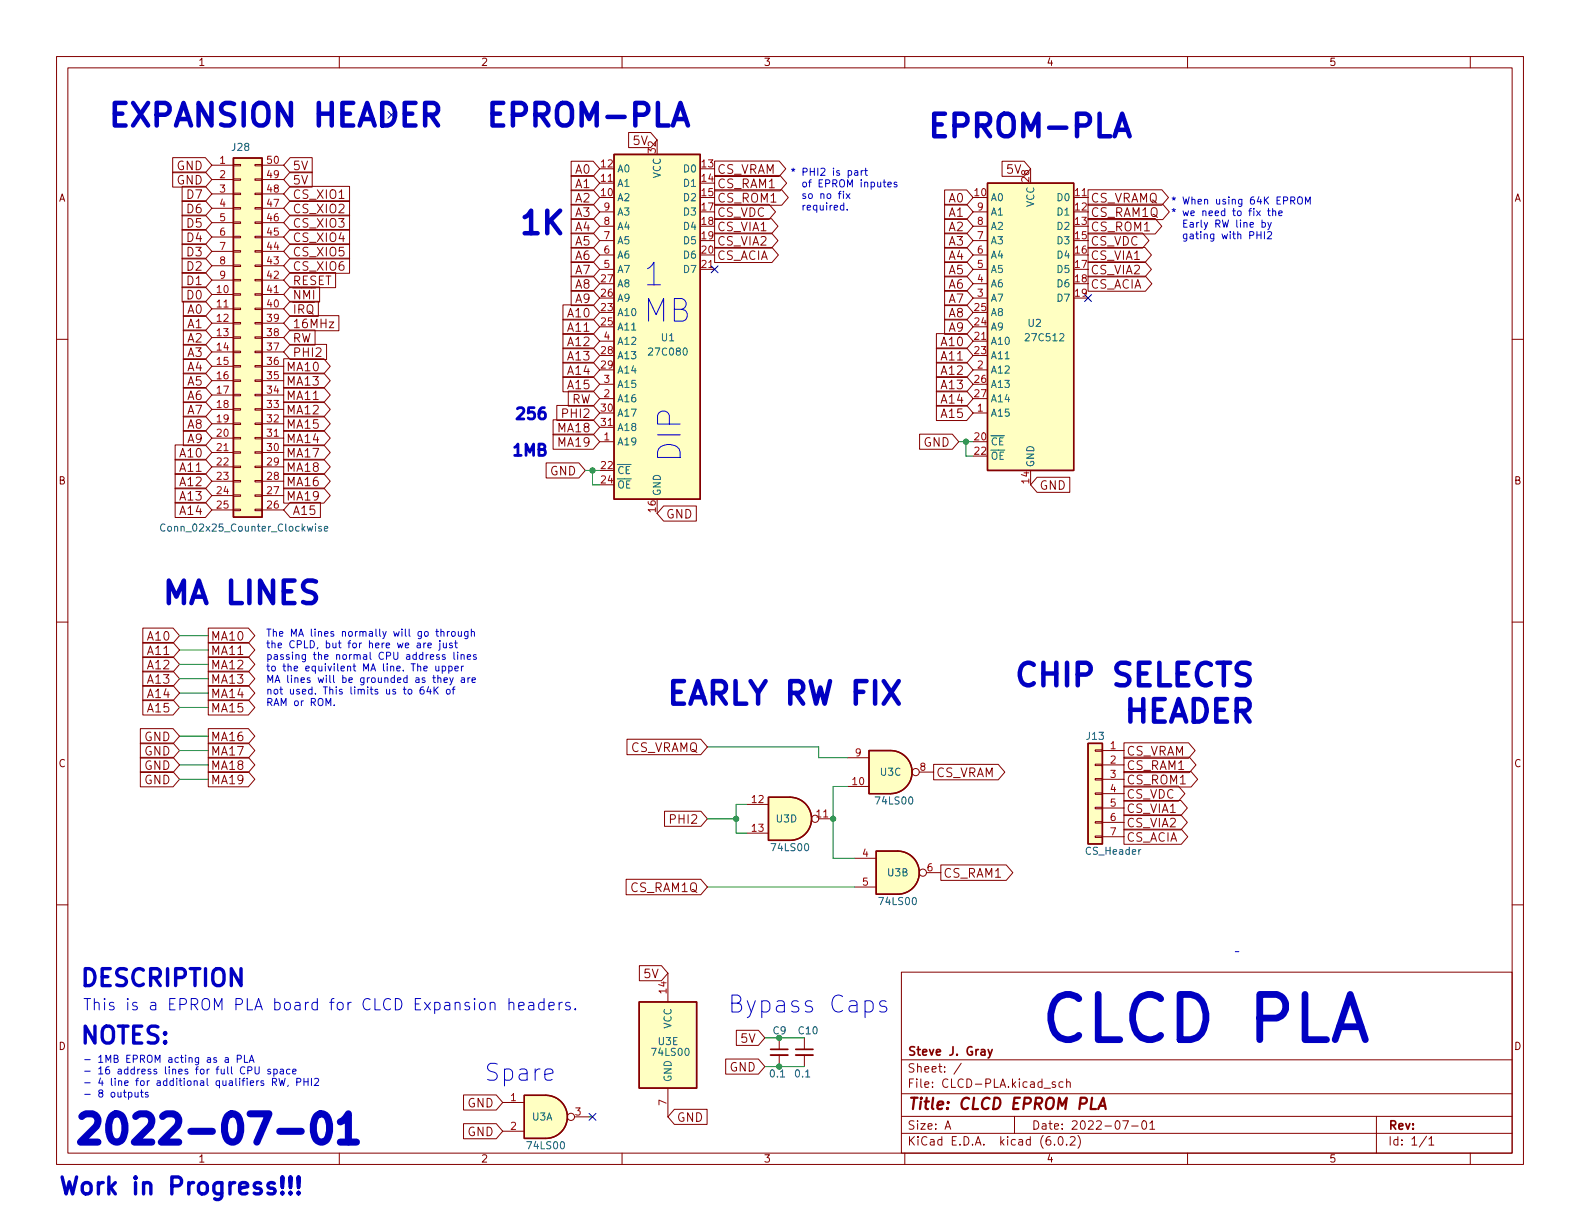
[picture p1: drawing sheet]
<svg xmlns="http://www.w3.org/2000/svg" width="279mm" height="216mm" viewBox="0 0 279 216" stroke-linecap="round" stroke-linejoin="round" font-family="sans-serif">
<g fill="none" stroke="#840000" stroke-width=".18">
<path d="M10 10h259.4v195.9h-259.4zM12 12h255.4v191.9h-255.4zM60 10v2M110 10v2M160 10v2M210 10v2M260 10v2M30.5 30.4h5.8l1.2 1.4-1.2 1.3h-5.8zM30.5 27.9h5.8l1.2 1.3-1.2 1.3h-5.8zM32.2 35.5h4.1l1.2 1.3-1.2 1.4h-4.1zM32.2 38h4.1l1.2 1.4-1.2 1.3h-4.1zM32.2 33h4.1l1.2 1.3-1.2 1.3h-4.1z"/>
<path d="M37.5 29.2h3.8M37.5 31.8h3.8M37.5 34.3h3.8M37.5 36.8h3.8M37.5 39.4h3.8M41.3 39.2h1.2v.3h-1.2zM41.3 36.7h1.2v.3h-1.2zM41.3 34.2h1.2v.2h-1.2zM41.3 31.6h1.2v.3h-1.2zM41.3 29.1h1.2v.2h-1.2zM45.1 39.2h1.3v.3h-1.3zM45.1 36.7h1.3v.3h-1.3z"/>
<path d="M45.1 34.2h1.3v.2h-1.3zM45.1 31.6h1.3v.3h-1.3zM45.1 29.1h1.3v.2h-1.3zM46.4 29.2h3.8M46.4 31.8h3.8M46.4 34.3h3.8M46.4 36.8h3.8M46.4 39.4h3.8M51.3 30.4h3.9v2.7h-3.9l-1.1-1.3zM51.3 27.9h3.9v2.6h-3.9l-1.1-1.3zM51.3 38h10.5v2.7h-10.5l-1.1-1.3zM51.3 33h10.5v2.6h-10.5l-1.1-1.3z"/>
<path d="M51.3 35.5h10.5v2.7h-10.5l-1.1-1.4zM101 31.1h3.9l1.1 1.3-1.1 1.3h-3.9zM101 28.5h3.9l1.1 1.3-1.1 1.4h-3.9zM101 38.7h3.9l1.1 1.3-1.1 1.3h-3.9zM101 33.6h3.9l1.1 1.3-1.1 1.4h-3.9zM101 36.1h3.9l1.1 1.4-1.1 1.3h-3.9zM106 32.4h2.6M106 37.5h2.6M111.2 23.4h3.9l1.1 1.4-1.1 1.3h-3.9zM126.4 36.1h9.6l1.1 1.4-1.1 1.3h-9.6zM126.4 28.5h11.4l1.2 1.3-1.2 1.4h-11.4zM126.4 31h11.5l1.2 1.4-1.2 1.4h-11.5z"/>
<path d="M126.4 33.6h11.8l1.2 1.3-1.2 1.4h-11.8zM126.4 38.7h10l1.2 1.3-1.2 1.3h-10zM167 38.7h3.9l1.2 1.3-1.2 1.3h-3.9zM167 36.1h3.9l1.2 1.4-1.2 1.3h-3.9zM167 33.6h3.9l1.2 1.3-1.2 1.4h-3.9zM172.1 37.5h2.5M177.2 28.5h3.9l1.1 1.3-1.1 1.4h-3.9zM189.9 34.9h2.5M192.4 38.6h11.9l1.1 1.4-1.1 1.4h-11.9zM192.4 33.6h13.1l1.1 1.3-1.1 1.4h-13.1zM192.4 36.1h13.2l1.2 1.4-1.2 1.3h-13.2zM10 60h2"/>
<path d="M32.2 50.7h4.1l1.2 1.4-1.2 1.3h-4.1zM32.2 43.1h4.1l1.2 1.4-1.2 1.3h-4.1zM32.2 45.7h4.1l1.2 1.3-1.2 1.3h-4.1zM32.2 48.2h4.1l1.2 1.3-1.2 1.4h-4.1zM32.2 40.6h4.1l1.2 1.3-1.2 1.3h-4.1zM32.4 53.3h3.9l1.2 1.3-1.2 1.3h-3.9zM32.4 58.4h3.9l1.2 1.3-1.2 1.3h-3.9zM32.4 55.8h3.9l1.2 1.4-1.2 1.3h-3.9zM37.5 52.1h3.8M37.5 54.6h3.8M37.5 57.2h3.8M37.5 59.7h3.8"/>
<path d="M37.5 49.5h3.8M37.5 47h3.8M37.5 44.5h3.8M37.5 41.9h3.8M41.3 59.6h1.2v.2h-1.2zM41.3 57h1.2v.3h-1.2zM41.3 54.5h1.2v.2h-1.2zM41.3 51.9h1.2v.3h-1.2zM41.3 49.4h1.2v.3h-1.2zM41.3 46.9h1.2v.2h-1.2zM41.3 44.3h1.2v.3h-1.2zM41.3 41.8h1.2v.2h-1.2z"/>
<path d="M45.1 59.6h1.3v.2h-1.3zM45.1 57h1.3v.3h-1.3zM45.1 54.5h1.3v.2h-1.3zM45.1 51.9h1.3v.3h-1.3zM45.1 49.4h1.3v.3h-1.3zM45.1 46.9h1.3v.2h-1.3zM45.1 44.3h1.3v.3h-1.3zM45.1 41.8h1.3v.2h-1.3zM46.4 52.1h3.8M46.4 54.6h3.8M46.4 57.2h3.8M46.4 59.7h3.8"/>
<path d="M46.4 49.5h3.8M46.4 47h3.8M46.4 44.5h3.8M46.4 41.9h3.8M51.3 53.3h5v2.6h-5l-1.1-1.3zM51.3 58.4h4.4v2.6h-4.4l-1.1-1.3zM51.3 55.8h8.6v2.7h-8.6l-1.1-1.3zM51.3 50.7h5.2v2.7h-5.2l-1.1-1.3zM51.3 43.1h10.5v2.7h-10.5l-1.1-1.3zM51.3 45.7h10.5v2.6h-10.5l-1.1-1.3zM51.3 40.6h10.5v2.6h-10.5l-1.1-1.3zM51.3 48.2h8v2.7h-8l-1.1-1.4z"/>
<path d="M53 51.3v1.6l-.9-1.6v1.6M53.7 52.9v-1.6l.5 1.1 .5-1.1v1.6M55.5 51.3v1.6M99.5 53.9h5.4l1.1 1.3-1.1 1.4h-5.4zM99.5 56.5h5.4l1.1 1.3-1.1 1.3h-5.4zM99.5 59h5.4l1.1 1.3-1.1 1.4h-5.4zM101 41.2h3.9l1.1 1.3-1.1 1.4h-3.9zM101 43.8h3.9l1.1 1.3-1.1 1.3h-3.9zM101 46.3h3.9l1.1 1.3-1.1 1.4h-3.9zM101 51.4h3.9l1.1 1.3-1.1 1.3h-3.9zM101 48.8h3.9l1.1 1.4-1.1 1.3h-3.9zM106 47.6h2.6"/>
<path d="M106 45.1h2.6M106 42.5h2.6M106 40h2.6M123.8 47.6h2.6M126.4 43.8h10.1l1.2 1.3-1.2 1.3h-10.1zM126.4 41.2h10l1.2 1.3-1.2 1.4h-10zM165.6 59h5.3l1.2 1.3-1.2 1.4h-5.3zM167 56.5h3.9l1.2 1.3-1.2 1.3h-3.9zM167 43.8h3.9l1.2 1.3-1.2 1.3h-3.9zM167 53.9h3.9l1.2 1.3-1.2 1.4h-3.9zM167 51.4h3.9l1.2 1.3-1.2 1.3h-3.9zM167 41.2h3.9l1.2 1.3-1.2 1.4h-3.9z"/>
<path d="M167 48.8h3.9l1.2 1.4-1.2 1.3h-3.9zM167 46.3h3.9l1.2 1.3-1.2 1.4h-3.9zM172.1 47.6h2.5M172.1 45.1h2.5M172.1 42.5h2.5M172.1 40h2.5M172.1 52.7h2.5M172.1 50.2h2.5M192.4 48.8h10.1l1.2 1.4-1.2 1.3h-10.1zM192.4 46.3h10.1l1.1 1.3-1.1 1.4h-10.1zM192.4 43.8h10.1l1.1 1.3-1.1 1.3h-10.1zM192.4 41.2h9.6l1.2 1.3-1.2 1.4h-9.6z"/>
<path d="M267.4 60h2M31 78.7h5.3l1.2 1.3-1.2 1.3h-5.3zM32.4 76.1h3.9l1.2 1.4-1.2 1.3h-3.9zM32.4 68.5h3.9l1.2 1.4-1.2 1.3h-3.9zM32.4 60.9h3.9l1.2 1.3-1.2 1.4h-3.9zM32.4 66h3.9l1.2 1.3-1.2 1.3h-3.9zM32.4 63.4h3.9l1.2 1.4-1.2 1.3h-3.9zM32.4 71.1h3.9l1.2 1.3-1.2 1.3h-3.9zM32.4 73.6h3.9l1.2 1.3-1.2 1.4h-3.9zM37.5 62.2h3.8M37.5 64.8h3.8M37.5 67.3h3.8"/>
<path d="M37.5 69.9h3.8M37.5 72.4h3.8M37.5 74.9h3.8M37.5 77.5h3.8M41.3 79.9h1.2v.2h-1.2zM41.3 77.3h1.2v.3h-1.2zM41.3 74.8h1.2v.3h-1.2zM41.3 72.3h1.2v.2h-1.2zM41.3 69.7h1.2v.3h-1.2zM41.3 67.2h1.2v.2h-1.2zM41.3 64.6h1.2v.3h-1.2zM41.3 62.1h1.2v.3h-1.2z"/>
<path d="M45.1 79.9h1.3v.2h-1.3zM45.1 77.3h1.3v.3h-1.3zM45.1 74.8h1.3v.3h-1.3zM45.1 72.3h1.3v.2h-1.3zM45.1 69.7h1.3v.3h-1.3zM45.1 67.2h1.3v.2h-1.3zM45.1 64.6h1.3v.3h-1.3zM45.1 62.1h1.3v.3h-1.3zM46.4 62.2h3.8M46.4 64.8h3.8M46.4 67.3h3.8M46.4 69.9h3.8"/>
<path d="M46.4 72.4h3.8M46.4 74.9h3.8M46.4 77.5h3.8M50.2 76.1h7.1l1.1 1.4-1.1 1.3h-7.1zM50.2 78.7h7.1l1.1 1.3-1.1 1.3h-7.1zM50.2 68.5h7.1l1.1 1.4-1.1 1.3h-7.1zM50.2 63.4h7.1l1.1 1.4-1.1 1.3h-7.1zM50.2 66h7.1l1.1 1.3-1.1 1.3h-7.1zM50.2 71.1h7.1l1.1 1.3-1.1 1.3h-7.1zM50.2 73.6h7.1l1.1 1.3-1.1 1.4h-7.1zM51.3 60.9h6.4v2.7h-6.4l-1.1-1.4zM97.8 74.2h7.1l1.1 1.4-1.1 1.3h-7.1z"/>
<path d="M97.8 76.8h7.1l1.1 1.3-1.1 1.3h-7.1zM98.5 71.7h6.4l1.1 1.3-1.1 1.4h-6.4zM99.5 61.5h5.4l1.1 1.4-1.1 1.3h-5.4zM99.5 66.6h5.4l1.1 1.3-1.1 1.4h-5.4zM99.5 64.1h5.4l1.1 1.3-1.1 1.3h-5.4zM100.5 69.2h4.4l1.1 1.3-1.1 1.3h-4.4zM106 78.1h2.6M106 70.5h2.6M106 67.9h2.6M106 75.6h2.6M106 60.3h2.6M162.6 76.8h5.8l1.1 1.3-1.1 1.3h-5.8z"/>
<path d="M165.6 66.6h5.3l1.2 1.3-1.2 1.4h-5.3zM165.6 61.5h5.3l1.2 1.4-1.2 1.3h-5.3zM165.6 64.1h5.3l1.2 1.3-1.2 1.3h-5.3zM165.6 71.7h5.3l1.2 1.3-1.2 1.4h-5.3zM165.6 69.2h5.3l1.2 1.3-1.2 1.3h-5.3zM172.1 60.3h2.5M172.1 73h2.5M172.1 65.4h2.5M31 83.8h5.3l1.2 1.3-1.2 1.3h-5.3zM31 88.8h5.3l1.2 1.4-1.2 1.3h-5.3zM31 86.3h5.3l1.2 1.3-1.2 1.4h-5.3zM31 81.2h5.3l1.2 1.4-1.2 1.3h-5.3z"/>
<path d="M37.5 80h3.8M37.5 82.6h3.8M37.5 85.1h3.8M37.5 87.6h3.8M37.5 90.2h3.8M41.3 90h1.2v.3h-1.2zM41.3 87.5h1.2v.3h-1.2zM41.3 85h1.2v.2h-1.2zM41.3 82.4h1.2v.3h-1.2zM45.1 90h1.3v.3h-1.3zM45.1 87.5h1.3v.3h-1.3zM45.1 85h1.3v.2h-1.3z"/>
<path d="M45.1 82.4h1.3v.3h-1.3zM46.4 80h3.8M46.4 82.6h3.8M46.4 85.1h3.8M46.4 87.6h3.8M46.4 90.2h3.8M50.2 83.8h7.1l1.1 1.3-1.1 1.3h-7.1zM50.2 86.3h7.1l1.1 1.3-1.1 1.4h-7.1zM50.2 81.2h7.1l1.1 1.4-1.1 1.3h-7.1zM51.3 88.8h5.4v2.7h-5.4l-1.1-1.3zM96.6 81.9h5.8l1.1 1.3-1.1 1.3h-5.8zM117.3 89.5h5.8v2.6h-5.8l-1.1-1.3z"/>
<path d="M183.4 84.4h5.8v2.7h-5.8l-1.2-1.4zM10 110h2M25.3 111.1h5.3l1.1 1.3-1.1 1.3h-5.3zM25.3 118.7h5.3l1.1 1.3-1.1 1.3h-5.3zM25.3 116.1h5.3l1.1 1.4-1.1 1.3h-5.3zM25.3 113.6h5.3l1.1 1.3-1.1 1.4h-5.3zM36.8 113.6h7.1l1.2 1.3-1.2 1.4h-7.1zM36.8 111.1h7.1l1.2 1.3-1.2 1.3h-7.1zM36.8 116.1h7.1l1.2 1.4-1.2 1.3h-7.1zM36.8 118.7h7.1l1.2 1.3-1.2 1.3h-7.1zM267.4 110h2M24.8 136.5h5.8l1.1 1.3-1.1 1.3h-5.8z"/>
<path d="M24.8 128.8h5.8l1.1 1.4-1.1 1.3h-5.8zM24.8 133.9h5.8l1.1 1.4-1.1 1.3h-5.8zM24.8 131.4h5.8l1.1 1.3-1.1 1.3h-5.8zM25.3 123.8h5.3l1.1 1.3-1.1 1.3h-5.3zM25.3 121.2h5.3l1.1 1.4-1.1 1.3h-5.3zM36.8 133.9h7.1l1.2 1.4-1.2 1.3h-7.1zM36.8 131.4h7.1l1.2 1.3-1.2 1.3h-7.1zM36.8 136.5h7.1l1.2 1.3-1.2 1.3h-7.1zM36.8 121.2h7.1l1.2 1.4-1.2 1.3h-7.1zM36.8 128.8h7.1l1.2 1.4-1.2 1.3h-7.1zM36.8 123.8h7.1l1.2 1.3-1.2 1.3h-7.1zM110.9 130.7h13l1.2 1.4-1.2 1.3h-13z"/>
<path d="M149.9 139.1h3.8M149.9 134h3.8M162.6 136.5h2.5M165.1 135.2h11.4l1.2 1.3-1.2 1.4h-11.4zM193.7 137.7h1.2v.2h-1.2zM193.7 135.1h1.2v.3h-1.2zM193.7 132.6h1.2v.2h-1.2zM194.9 132.7h3.9M194.9 135.3h3.9M194.9 137.8h3.9M198.8 136.4h11.8l1.2 1.4-1.2 1.4h-11.8zM198.8 139h9.6l1.1 1.3-1.1 1.4h-9.6z"/>
<path d="M198.8 133.9h11.5l1.2 1.4-1.2 1.3h-11.5zM198.8 131.3h11.4l1.1 1.4-1.1 1.4h-11.4zM10 160h2M110.7 155.5h13.2l1.2 1.3-1.2 1.4h-13.2zM117.5 143.4h6.5l1.1 1.4-1.1 1.3h-6.5zM132.1 142.2h3.8M132.1 147.3h3.8M144.8 144.8h2.5M151.1 151.8h3.8M151.1 156.8h3.8M163.8 154.3h2.6M166.4 152.9h11.5l1.2 1.4-1.2 1.4h-11.5z"/>
<path d="M193.7 147.8h1.2v.3h-1.2zM193.7 145.3h1.2v.2h-1.2zM193.7 142.7h1.2v.3h-1.2zM193.7 140.2h1.2v.3h-1.2zM194.9 140.3h3.9M194.9 142.9h3.9M194.9 145.4h3.9M194.9 148h3.9M198.8 146.6h10.1l1.1 1.4-1.1 1.3h-10.1zM198.8 144.1h10l1.2 1.3-1.2 1.3h-10zM198.8 141.5h10l1.2 1.4-1.2 1.3h-10zM267.4 160h2"/>
<path d="M113.1 170.8h3.9l1.1 1.3-1.1 1.3h-3.9zM118.1 172.1v5.1M159.4 171.9h108v32h-108zM82 193.6h5.8l1.1 1.3-1.1 1.4h-5.8zM82 198.7h5.8l1.1 1.3-1.1 1.4h-5.8zM88.9 194.9h3.8M101.6 197.5h2.5M118.1 192.4v5.1M119.3 196.2h5.7v2.6h-5.7l-1.2-1.3zM128.3 187.3h5.8l1.2 1.3-1.2 1.3h-5.8zM130.2 182.2h3.9l1.2 1.3-1.2 1.3h-3.9zM137.8 183.5v2"/>
<path d="M137.8 186.6v2M142.2 183.5v2M142.2 186.6v2M159.4 197.4h108M159.4 193.4h108M159.4 187.4h108M167.1 199.7l.5-1.5 .5 1.5M167.3 199.2h.7M170 188l-1.3 1.9M179.4 197.4v3M184.6 192.4h1.2M186.6 191.4l-.3-.1-.3 .2 .1 .2 .5 .2v.3h-.6"/>
<path d="M188 191.4l-.5-.1-.2 .3v.4l.1 .2h.6M188.6 191.4l.2-.1 .4 .1 .1 .9M188.6 190.8v1.5M198.5 198.2h1l-.6 1.5M200.1 199.1h1.2M202.1 198.2h.2a.81 .81 0 0 1 .5 .6 .81 .81 0 0 1-.3 .8l-.1 .1a.81 .81 0 0 1-.6-.6 .81 .81 0 0 1 .3-.9zM203.3 198.6l.5-.4v1.5M203.3 199.7h.9M243.4 197.4v6.5M60 203.9v2M88.9 200h3.8M110 203.9v2"/>
<path d="M159.4 200.4h108M160 203.9v2M186.5 202.3v.2M187.3 201h.2a.81 .81 0 0 1 .6 .6 .81 .81 0 0 1-.3 .8l-.2 .1a.81 .81 0 0 1-.6-.6 .81 .81 0 0 1 .3-.9zM188.6 202.3v.2M189.3 201.1l.5-.1 .2 .1 .1 .3-.9 1.1h.9M190.6 200.8a1.72 1.72 0 0 1 0 2.2M210 203.9v2M252.3 200.9l-1.3 1.9M252.7 201.4l.4-.4v1.5M252.7 202.5h.8M260 203.9v2"/>
<circle cx="161.9" cy="136.5" r=".63"/>
<circle cx="144.1" cy="144.8" r=".63"/>
<circle cx="163.2" cy="154.3" r=".63"/>
<circle cx="101" cy="197.5" r=".63"/>
</g>
<path d="M194.2 196.1l.9-2 .4 2M194.5 195.5h.9" fill="none" stroke="#840000" stroke-width=".4"/>
<path d="M136.3 185.5h3M140.7 185.5h3.1M174.7 185.6l.4 1M175.5 185.6l-.5 1.3-.3 .2" fill="none" stroke="#840000" stroke-width=".3"/>
<g fill="#ffffc2" stroke="#ffffc2" stroke-width=".18">
<path d="M192.4 131.4h2.5v17.8h-2.5z"/>
<path d="M108.6 27.3h15.2v61h-15.2z"/>
<path d="M174.6 32.4h15.3v50.8h-15.3z"/>
<path d="M113 177.2h10.2v15.2h-10.2z"/>
<path d="M96.5 193.7a3.8 3.8 0 0 1 3.8 3.8 3.8 3.8 0 0 1-3.8 3.8z"/>
<path d="M92.7 193.7h3.8v7.6h-3.8z"/>
<path d="M139.7 141a3.8 3.8 0 0 1 3.8 3.8 3.8 3.8 0 0 1-3.8 3.8z"/>
<path d="M135.9 141h3.8v7.6h-3.8z"/>
<path d="M41.3 27.9h5.1v63.5h-5.1z"/>
<path d="M157.5 132.7a3.8 3.8 0 0 1 3.8 3.8 3.8 3.8 0 0 1-3.8 3.8z"/>
<path d="M153.7 132.7h3.8v7.6h-3.8z"/>
<path d="M158.8 150.5a3.8 3.8 0 0 1 3.8 3.8 3.8 3.8 0 0 1-3.8 3.8z"/>
<path d="M154.9 150.5h3.8v7.6h-3.8z"/>
</g>
<path d="M41.3 27.9h5.1v63.5h-5.1zM108.6 27.3h15.2v61h-15.2zM174.6 32.4h15.3v50.8h-15.3zM153.7 132.7h3.8a3.8 3.8 0 0 1 3.8 3.8 3.8 3.8 0 0 1-3.8 3.8h-3.8zM192.4 131.4h2.5v17.8h-2.5zM135.9 141h3.8a3.8 3.8 0 0 1 3.8 3.8 3.8 3.8 0 0 1-3.8 3.8h-3.8zM154.9 150.5h3.9a3.8 3.8 0 0 1 3.8 3.8 3.8 3.8 0 0 1-3.8 3.8h-3.9zM113 177.2h10.2v15.2h-10.2zM92.7 193.7h3.8a3.8 3.8 0 0 1 3.8 3.8 3.8 3.8 0 0 1-3.8 3.8h-3.8z" fill="none" stroke="#840000" stroke-width=".25"/>
<path d="M136.3 186.6h3M140.7 186.6h3.1" fill="none" stroke="#840000" stroke-width=".33"/>
<path d="M29.2 92.8a.6 .6 0 0 0-.9 .4 .6 .6 0 0 0 .6 .7l.3-.1M56.8 93.1h-.3l-.2 .2 .1 .1 .4 .2v.3h-.5M57.4 93.5l.6-.1-.1-.3h-.4l-.1 .2v.6h.5" fill="none" stroke="#006464" stroke-width=".18"/>
<g fill="none" stroke="#0000c2" stroke-width=".18">
<path d="M148.2 34.3h.5M148.7 33.8l-.3 .2v1.1M149.2 34.3v.8M149.2 36.4l-.4-.1-.2 .2 .1 .6h.5M149.2 35.9v1.2M149.6 34.3l.7 .8M149.8 37v.1M150.3 34.3l-.7 .8M151.1 30.2h.5l.1 .8M151.7 30.5h-.4l-.2 .2 .2 .3 .4-.1M152.3 30.2v.8M152.7 30.2l-.4 .2"/>
<path d="M152.9 30.2h.5M153.1 29.7v1.1l.3 .2M156.2 32.2h.4M156.3 31.8v1.1l.3 .2M157 32.6l.6-.1v-.2l-.4-.1-.2 .2 .1 .6h.5M158.6 32.3l-.3-.1-.2 .2 .1 .2 .4 .1v.3h-.5M222.2 37.3l.7 .8M222.9 37.3l-.7 .8M223.2 39.4l.3-.1 .3 .3-.1 .5h-.5M223.2 38.9v1.3M224.1 37.3h.5M224.2 39.3l.3 .9"/>
<path d="M224.3 36.9v1.1l.3 .1M224.8 39.3l-.4 1.2-.2 .1M225 37.4l.2-.1h.3l.1 .8M225 36.9v1.2M226.1 37.7l.6-.1v-.3h-.4l-.2 .2 .1 .6h.5M228.3 35.5l.6-.1 .1-.2-.1-.3-.6-.1v1.3M228.6 35.5l.4 .6M229.6 34.9l.2-.1a.43 .43 0 0 1 .5 .4v.5a.42 .42 0 0 1-.4 .4 .42 .42 0 0 1-.4-.4v-.5zM230.9 36.1v-1.3l.4 .9 .4-.9v1.3M221 41.6h.6l.1-.2v-.3l-.7-.1v1.2M222.3 41v1.2M222.3 41.6h.7"/>
<path d="M223 41v1.2M223.6 41v1.2M224.1 41.1l.5-.1 .3 .3-.8 .9h.8M73.8 113.8h.5v.8M74.3 114l-.4 .1-.2 .1 .2 .4 .4-.1M74.9 118.2l.7-.1-.1-.2-.4-.1-.2 .2 .1 .6h.5M74.9 113.7v.9M75.3 113.7l-.4 .2M75.7 114.1l.6-.1-.1-.2-.3-.1-.2 .2v.6h.5M76.5 119.8h.5M76.7 119.4v1.1l.3 .2M77.1 117.8v.8h.3l.2-.1"/>
<path d="M77.1 111.7h.4M77.2 111.2v1.1l.3 .2M77.4 120l.2-.2 .3 .1 .1 .8M77.4 119.4v1.3M77.6 117.8v.8M77.7 115.8l-.3-.1-.2 .2v.2l.5 .1v.3h-.5M77.8 113.7v1.1l-.3 .2M77.8 113.3v.1M78 111.8l.2-.1h.3v.8M78 111.2v1.3M78.2 117.9l.4-.1 .2 .2-.1 .6h-.5M78.2 117.8v1.3"/>
<path d="M78.4 113.7l.1 .8 .3 .1 .1-.2M78.7 115.8l-.3-.1-.2 .2 .1 .2 .4 .1v.3h-.5M78.9 113.7v.9M79.1 111.7v.8M79.4 117.9l.3-.1 .3 .2-.2 .6h-.4M79.4 117.8v1.3M79.5 111.7l-.4 .2M79.5 119.8l.3 .9M79.9 111.8l.2-.1 .3 .1 .1 .5-.1 .1-.3 .1-.2-.1zM80 113.8l-.3-.1-.2 .2v.2l.5 .1v.3h-.5M80.1 119.8l-.4 1.2-.2 .1M80.3 115.3v1.1l.1 .2"/>
<path d="M80.4 113.7h.5M80.4 118.2l.7-.1-.1-.2-.4-.1-.2 .2 .1 .6h.5M80.6 113.3v1.1l.3 .2M80.9 115.3v.1M80.9 115.7v.9M81.1 111.7v.7l.3 .1 .2-.1M81.5 115.9l.2-.2 .3 .1 .1 .8M81.5 115.7v.9M81.6 119.9h.5v.8M81.6 111.7v.8M81.6 117.8v.8M82 117.8l-.4 .2"/>
<path d="M82.6 116.2l.6-.1v-.3l-.4-.1-.2 .2 .1 .6h.5M82.7 111.7v1l-.2 .2h-.3M82.7 111.7h-.3l-.3 .2 .2 .5h.4M82.7 119.8v.9M83.1 119.8l-.4 .3M83.4 111.8l.1-.1h.3l.1 .8M83.4 111.2v1.3M84.2 115.8l-.3-.1-.2 .2 .1 .2 .4 .1v.3h-.5M59.1 124.7v.1M74.9 121.5h-.4a.86 .86 0 0 0 0 1.2l.4-.1 .1-.4-.2-.3h-.3l-.2 .3M75.8 121.4l-.3 .9h.8M76.1 121.9v.8"/>
<path d="M76.8 121.5v1.2M76.9 122l.6 .7M77.5 121.5l-.7 .7M78.5 120.3l.6-.2v-.2l-.4-.1-.2 .2 .1 .6h.5M79.1 121.9h.3l.2 .2v.4l-.2 .2h-.3l-.2-.2zM80 121.9h.4M80.4 121.5l-.3 .1v1.1M82.1 120.1l-.4 .1-.2 .2 .2 .3 .4-.1M83.5 120.3l.6-.2-.1-.2-.3-.1-.2 .2v.6h.5M90 177.4a.5 .5 0 0 1 .9 .1v1.1M90 176.6v2M91.7 177.9l1-.2-.1-.4-.6-.1-.3 .3 .1 1 .2 .1 .6-.1"/>
<path d="M93.5 177.3l.2-.1 .6 .1 .1 1.3M94.4 177.7l-.7 .1a.39 .39 0 0 0-.3 .4 .39 .39 0 0 0 .3 .4l.7-.1M96.2 177.3l-.6-.1-.3 .4v.6l.1 .3 .2 .1 .6-.1M96.2 176.6v2M97.1 177.9l.9-.2-.1-.4-.6-.1-.2 .3 .1 1 .1 .1 .6-.1M98.9 177.2v1.4M99.4 177.2a.51 .51 0 0 0-.5 .4M100.8 177.3l-.5-.1-.3 .3 .1 .3 .7 .2 .1 .2-.1 .3-.2 .1-.6-.1M101.7 178.4l.1 .1-.1 .1-.1-.1 .1-.1v.2M129.4 177.4h1a.73 .73 0 0 0 .6-.7 .73 .73 0 0 0-.6-.7h-1v2.9h1.2a.8 .8 0 0 0 .6-.8 .8 .8 0 0 0-.8-.7M23.9 193.1v.8l.3 .1 .2-.1M24.4 193.1v.9"/>
<path d="M24.8 193.1h.5M25 192.7v1.1l.3 .2M26.2 193.2l-.3-.1-.2 .2v.2l.5 .1v.3h-.5M39.8 187.1h.5l.1 .8M40.4 187.3l-.4 .1-.2 .2 .2 .3 .4-.1M42 187.3l.6-.1 .1-.2-.1-.3-.6-.1v1.3M43.2 186.6v1.3h.6M43.8 189.3l.6-.1 .2-.1-.1-.3-.7-.2v1.3M44.1 187.9l.4-1.3 .4 1.3M44.2 187.5h.6M45.1 188.6v1.1l.2 .2h.3l.2-.2v-1.1M47.8 189.1h-.3l-.2 .1 .1 .2 .4 .1v.3h-.5"/>
<path d="M48.2 191.3h.6l.1-.2v-.3l-.7-.1v1.2M48.4 189.1h.4l.2 .2-.1 .5h-.5M48.4 189.1v1.2M48.5 191.3l.4 .6M49.3 190.7l.3 1.2 .3-.9 .2 .9 .3-1.2M49.6 189.1h.5v.8M50.1 189.4h-.4l-.2 .2 .2 .3 .4-.1M51 191.9l-.2 .2M51.3 189.1h-.4l-.2 .2 .1 .5h.5M51.8 189.5l.6-.1-.1-.3h-.4l-.1 .1v.6h.5M52.5 191.3h.6l.1-.2-.1-.3-.6-.1v1.2M53.7 190.7v1.2"/>
<path d="M53.7 191.3h.8M54.5 190.7v1.2M55.1 190.7v1.2M55.6 190.8l.5-.1 .2 .3-.7 .9h.7"/>
</g>
<path d="M49.9 210.8l.2 .2-.2 .1-.1-.1 .1-.2v.3M49.9 208.1v1.9l.2-1.7-.2-.2-.1 .2 .1 1.7M51.4 210.8l.1 .2-.1 .1-.2-.1 .2-.2v.3M51.4 208.1v1.9l.1-1.7-.1-.2-.2 .2 .2 1.7M52.8 210.8l.1 .2-.1 .1-.1-.1 .1-.2v.3M52.8 208.1v1.9l.1-1.7-.1-.2-.1 .2 .1 1.7" fill="none" stroke="#0000c2" stroke-width=".6"/>
<path d="M56.1 197.2a1.19 1.19 0 0 1 1.9 .7 3.9 3.9 0 0 1-.4 3.8 1.19 1.19 0 0 1-1.9-.7 3.9 3.9 0 0 1 .4-3.8zM60.2 198.4l.5-.3 .4-.4 .5-.8v5M49.5 200h3.8M60.2 201.9h2.8" fill="none" stroke="#0000c2" stroke-width="1.3"/>
<path d="M91.5 72.3l.3-.2h.5a.54 .54 0 0 1 .2 .8l-1.1 1.2h1.2" fill="none" stroke="#0000c2" stroke-width=".5"/>
<path d="M89 18.2h-1.9v4h1.9M87.1 20.1h1.3M165.2 22h1.3M167.1 20.1h-1.9v4h1.9" fill="none" stroke="#0000c2" stroke-width=".8"/>
<path d="M218.4 168.3h.7" fill="none" stroke="#0000c2" stroke-width=".18" stroke-dasharray=".8 .8"/>
<g fill="none" stroke="#009600" stroke-width=".18">
<path d="M169.5 78.1h2.6M170.8 78.1v2.5h1.3M103.5 83.2h2.5M104.8 83.2v2.5h1.2M31.7 117.5h5.1M31.7 114.9h5.1M31.7 112.4h5.1M31.7 122.6h5.1M31.7 120h5.1M31.7 125.1h5.1M31.7 132.7h5.1M31.7 130.2h5.1"/>
<path d="M31.7 137.8h5.1M31.7 135.3h5.1M125.1 132.1h19.7v1.9h5.1M149.9 139.1h-2.6v12.7h3.8M125.1 156.8h26M125.1 144.8h5.1M132.1 142.2h-1.9v5.1h1.9M104.1 197.5h.7M135.3 188.6h6.9M135.3 183.5h6.9"/>
</g>
<path d="M125.8 47l1.2 1.2M127 47l-1.2 1.2M191.8 52.1l1.2 1.2M193 52.1l-1.2 1.2M104.2 196.9l1.2 1.2M105.4 196.9l-1.2 1.2" fill="none" stroke="#000084" stroke-width=".18"/>
<g fill="#009600" stroke="#009600" stroke-width=".18">
<circle cx="147.3" cy="144.8" r=".46"/>
<circle cx="170.8" cy="78.1" r=".46"/>
<circle cx="137.8" cy="183.5" r=".46"/>
<circle cx="130.2" cy="144.8" r=".46"/>
<circle cx="137.8" cy="188.6" r=".46"/>
<circle cx="104.8" cy="83.2" r=".46"/>
</g>
<text font-size="11.1" fill="#0000c2" x="183.5" y="184.2">CLCD PLA</text>
<text font-size="7" fill="#0000c2" x="12.7" y="202.2">2022-07-01</text>
<text font-size="5.6" fill="#000084" x="21" y="22.4">EXPANSION HEADER</text>
<g font-size="5.6" fill="#0000c2">
<text x="89.2" y="22.4">EPROM-PLA</text>
<text x="167.3" y="24.3">EPROM-PLA</text>
<text x="93.2" y="41.4">1K</text>
<text x="113.7" y="50.5">1</text>
<text x="113.7" y="57">MB</text>
<text x="120.5" y="81.9" transform="rotate(-90 120.5 81.9)">DIP</text>
<text x="30.6" y="106.8">MA LINES</text>
<text x="120.2" y="124.6">EARLY RW FIX</text>
<text x="181.8" y="121.4">CHIP SELECTS</text>
<text x="198.8" y="127.8">HEADER</text>
</g>
<g font-size="4.2" fill="#0000c2">
<text x="14" y="174.4">DESCRIPTION</text>
<text x="131.3" y="179.1">Bypass Caps</text>
<text x="14" y="184.6">NOTES:</text>
<text x="86.8" y="191.2">Spare</text>
<text x="10.2" y="211.3">Work in Progress!!!</text>
</g>
<g font-size="2.8" fill="#0000c2">
<text x="92.5" y="74.2">256</text>
<text x="91.3" y="80.6">1MB</text>
<text x="14.6" y="178.7">This is a EPROM PLA board for CLCD Expansion headers.</text>
</g>
<text font-size="2.8" fill="#840000" x="160.4" y="196.2">Title: CLCD EPROM PLA</text>
<g font-size="2.2" fill="#840000">
<text x="126.8" y="30.7">CS_VRAM</text>
<text x="126.8" y="33.3">CS_RAM1</text>
<text x="126.8" y="35.8">CS_ROM1</text>
<text x="192.8" y="35.8">CS_VRAMQ</text>
<text x="192.8" y="40.9">CS_ROM1</text>
<text x="192.8" y="38.4">CS_RAM1Q</text>
<text x="111.2" y="133">CS_VRAMQ</text>
<text x="165.5" y="137.4">CS_VRAM</text>
<text x="199.1" y="136.1">CS_RAM1</text>
<text x="199.1" y="133.6">CS_VRAM</text>
<text x="199.1" y="138.7">CS_ROM1</text>
<text x="166.8" y="155.2">CS_RAM1</text>
<text x="111.5" y="157.7">CS_RAM1Q</text>
</g>
<g font-size="2.1" fill="#840000">
<text x="112.1" y="25.6">5V</text>
<text x="31.2" y="32.6">GND</text>
<text x="31.2" y="30.1">GND</text>
<text x="33.2" y="35.2">D7</text>
<text x="51.7" y="32.6">5V</text>
<text x="51.7" y="30.1">5V</text>
<text x="51.7" y="35.2">CS_XIO1</text>
<text x="101.8" y="33.3">A1</text>
<text x="101.8" y="30.7">A0</text>
<text x="101.8" y="35.8">A2</text>
<text x="167.8" y="35.8">A0</text>
<text x="178.1" y="30.7">5V</text>
<text x="33.2" y="37.7">D6</text>
<text x="33.2" y="40.2">D5</text>
<text x="51.7" y="40.2">CS_XIO3</text>
<text x="51.7" y="37.7">CS_XIO2</text>
<text x="101.8" y="40.9">A4</text>
<text x="101.8" y="38.3">A3</text>
<text x="126.7" y="38.3">CS_VDC</text>
<text x="126.7" y="40.9">CS_VIA1</text>
<text x="167.8" y="40.9">A2</text>
<text x="167.8" y="38.3">A1</text>
<text x="33.2" y="45.3">D3</text>
<text x="33.2" y="47.9">D2</text>
<text x="33.2" y="42.8">D4</text>
<text x="51.7" y="45.3">CS_XIO5</text>
<text x="51.7" y="47.9">CS_XIO6</text>
<text x="51.7" y="42.8">CS_XIO4</text>
<text x="101.8" y="43.4">A5</text>
<text x="101.8" y="46">A6</text>
<text x="126.7" y="46">CS_ACIA</text>
<text x="126.7" y="43.4">CS_VIA2</text>
<text x="167.8" y="46">A4</text>
<text x="167.8" y="43.4">A3</text>
<text x="192.8" y="46">CS_VIA1</text>
<text x="192.8" y="43.4">CS_VDC</text>
<text x="33.2" y="52.9">D0</text>
<text x="33.2" y="50.4">D1</text>
<text x="51.7" y="50.4">RESET</text>
<text x="101.8" y="48.5">A7</text>
<text x="101.8" y="53.6">A9</text>
<text x="101.8" y="51">A8</text>
<text x="167.8" y="53.6">A7</text>
<text x="167.8" y="51">A6</text>
<text x="167.8" y="48.5">A5</text>
<text x="192.8" y="51">CS_ACIA</text>
<text x="192.8" y="48.5">CS_VIA2</text>
<text x="33.2" y="55.5">A0</text>
<text x="33.2" y="58">A1</text>
<text x="51.7" y="55.5">~{IRQ}</text>
<text x="51.7" y="58">16MHz</text>
<text x="100.6" y="56.1">A10</text>
<text x="100.6" y="58.7">A11</text>
<text x="167.8" y="58.7">A9</text>
<text x="167.8" y="56.1">A8</text>
<text x="33.2" y="63.1">A3</text>
<text x="33.2" y="65.6">A4</text>
<text x="33.2" y="60.6">A2</text>
<text x="50.5" y="65.6">MA10</text>
<text x="51.7" y="60.6">RW</text>
<text x="51.7" y="63.1">PHI2</text>
<text x="100.6" y="61.2">A12</text>
<text x="100.6" y="63.7">A13</text>
<text x="166.7" y="61.2">A10</text>
<text x="166.7" y="63.7">A11</text>
<text x="33.2" y="70.7">A6</text>
<text x="33.2" y="68.2">A5</text>
<text x="50.5" y="70.7">MA11</text>
<text x="50.5" y="68.2">MA13</text>
<text x="100.6" y="68.8">A15</text>
<text x="100.6" y="66.3">A14</text>
<text x="101" y="71.4">RW</text>
<text x="166.7" y="68.8">A13</text>
<text x="166.7" y="66.3">A12</text>
<text x="166.7" y="71.4">A14</text>
<text x="33.2" y="73.3">A7</text>
<text x="33.2" y="75.8">A8</text>
<text x="50.5" y="73.3">MA12</text>
<text x="50.5" y="75.8">MA15</text>
<text x="98.9" y="76.4">MA18</text>
<text x="99.8" y="73.9">PHI2</text>
<text x="166.7" y="73.9">A15</text>
<text x="32" y="80.9">A10</text>
<text x="32" y="83.4">A11</text>
<text x="33.2" y="78.3">A9</text>
<text x="50.5" y="78.3">MA14</text>
<text x="50.5" y="80.9">MA17</text>
<text x="50.5" y="83.4">MA18</text>
<text x="98.9" y="79">MA19</text>
<text x="163.3" y="79">GND</text>
<text x="32" y="86">A12</text>
<text x="32" y="88.5">A13</text>
<text x="50.5" y="86">MA16</text>
<text x="50.5" y="88.5">MA19</text>
<text x="97.3" y="84.1">GND</text>
<text x="183.8" y="86.6">GND</text>
<text x="32" y="91">A14</text>
<text x="51.7" y="91">A15</text>
<text x="117.7" y="91.7">GND</text>
<text x="26.3" y="113.3">A10</text>
<text x="37.2" y="113.3">MA10</text>
<text x="26.3" y="118.3">A12</text>
<text x="26.3" y="115.8">A11</text>
<text x="37.2" y="115.8">MA11</text>
<text x="37.2" y="118.3">MA12</text>
<text x="26.3" y="126">A15</text>
<text x="26.3" y="120.9">A13</text>
<text x="26.3" y="123.4">A14</text>
<text x="37.2" y="123.4">MA14</text>
<text x="37.2" y="126">MA15</text>
<text x="37.2" y="120.9">MA13</text>
<text x="25.5" y="131">GND</text>
<text x="37.2" y="131">MA16</text>
<text x="25.5" y="136.1">GND</text>
<text x="25.5" y="133.6">GND</text>
<text x="37.2" y="136.1">MA18</text>
<text x="37.2" y="133.6">MA17</text>
<text x="25.5" y="138.7">GND</text>
<text x="37.2" y="138.7">MA19</text>
<text x="199.1" y="143.7">CS_VIA1</text>
<text x="199.1" y="141.2">CS_VDC</text>
<text x="118.9" y="145.7">PHI2</text>
<text x="199.1" y="148.8">CS_ACIA</text>
<text x="199.1" y="146.3">CS_VIA2</text>
<text x="114" y="173">5V</text>
<text x="131.1" y="184.4">5V</text>
<text x="129" y="189.5">GND</text>
<text x="160.4" y="189.7">Sheet: /</text>
<text x="160.4" y="186.7">Steve J. Gray</text>
<text x="82.7" y="195.8">GND</text>
<text x="160.4" y="192.4">File: CLCD-PLA.kicad_sch</text>
<text x="82.7" y="200.9">GND</text>
<text x="119.6" y="198.4">GND</text>
<text x="160.4" y="202.5">KiCad E.D.A. kicad (6.0.2)</text>
<text x="160.4" y="199.7">Size: A</text>
<text x="182.4" y="199.7">Date: 2022-07-01</text>
<text x="245.4" y="199.7">Rev:</text>
<text x="245.4" y="202.5">Id: 1/1</text>
</g>
<g font-size="1.8" fill="#840000">
<text x="35" y="11.6">1</text>
<text x="85" y="11.6">2</text>
<text x="135" y="11.6">3</text>
<text x="185" y="11.6">4</text>
<text x="235" y="11.6">5</text>
<text x="10.3" y="35.6">A</text>
<text x="267.7" y="35.6">A</text>
<text x="10.3" y="85.7">B</text>
<text x="267.7" y="85.7">B</text>
<text x="10.3" y="135.6">C</text>
<text x="267.7" y="135.6">C</text>
<text x="10.3" y="185.7">D</text>
<text x="267.7" y="185.7">D</text>
<text x="35" y="205.6">1</text>
<text x="85" y="205.6">2</text>
<text x="135" y="205.6">3</text>
<text x="185" y="205.6">4</text>
<text x="235" y="205.6">5</text>
</g>
<g font-size="1.8" fill="#a90000">
<text x="38.9" y="29">1</text>
<text x="47.3" y="29">50</text>
<text x="106.3" y="29.6">12</text>
<text x="116" y="27" transform="rotate(-90 116 27)">32</text>
<text x="124.1" y="29.6">13</text>
<text x="38.9" y="31.5">2</text>
<text x="38.9" y="34">3</text>
<text x="47.3" y="34">48</text>
<text x="47.3" y="31.5">49</text>
<text x="106.3" y="34.7">10</text>
<text x="106.3" y="32.1">11</text>
<text x="124.1" y="32.1">14</text>
<text x="124.1" y="34.7">15</text>
<text x="172.4" y="34.7">10</text>
<text x="182" y="32.1" transform="rotate(-90 182 32.1)">28</text>
<text x="190.2" y="34.7">11</text>
<text x="38.9" y="36.6">4</text>
<text x="38.9" y="39.1">5</text>
<text x="38.9" y="41.7">6</text>
<text x="47.3" y="41.7">45</text>
<text x="47.3" y="39.1">46</text>
<text x="47.3" y="36.6">47</text>
<text x="106.8" y="39.8">8</text>
<text x="106.8" y="37.2">9</text>
<text x="124.1" y="37.2">17</text>
<text x="124.1" y="39.8">18</text>
<text x="172.9" y="39.8">8</text>
<text x="172.9" y="37.2">9</text>
<text x="190.2" y="37.2">12</text>
<text x="190.2" y="39.8">13</text>
<text x="38.9" y="44.2">7</text>
<text x="38.9" y="46.7">8</text>
<text x="47.3" y="46.7">43</text>
<text x="47.3" y="44.2">44</text>
<text x="106.8" y="47.4">5</text>
<text x="106.8" y="44.8">6</text>
<text x="106.8" y="42.3">7</text>
<text x="124.1" y="42.3">19</text>
<text x="124.1" y="44.8">20</text>
<text x="124.1" y="47.4">21</text>
<text x="172.9" y="47.4">5</text>
<text x="172.9" y="44.8">6</text>
<text x="172.9" y="42.3">7</text>
<text x="190.2" y="42.3">15</text>
<text x="190.2" y="44.8">16</text>
<text x="190.2" y="47.4">17</text>
<text x="38.4" y="51.8">10</text>
<text x="38.9" y="49.3">9</text>
<text x="47.3" y="51.8">41</text>
<text x="47.3" y="49.3">42</text>
<text x="106.3" y="52.5">26</text>
<text x="106.3" y="49.9">27</text>
<text x="172.9" y="52.5">3</text>
<text x="172.9" y="49.9">4</text>
<text x="190.2" y="49.9">18</text>
<text x="190.2" y="52.5">19</text>
<text x="38.4" y="54.4">11</text>
<text x="38.4" y="56.9">12</text>
<text x="38.4" y="59.4">13</text>
<text x="47.3" y="59.4">38</text>
<text x="47.3" y="56.9">39</text>
<text x="47.3" y="54.4">40</text>
<text x="106.3" y="55">23</text>
<text x="106.3" y="57.5">25</text>
<text x="172.4" y="57.5">24</text>
<text x="172.4" y="55">25</text>
<text x="38.4" y="62">14</text>
<text x="38.4" y="64.5">15</text>
<text x="47.3" y="64.5">36</text>
<text x="47.3" y="62">37</text>
<text x="106.3" y="62.6">28</text>
<text x="106.3" y="65.2">29</text>
<text x="106.8" y="60.1">4</text>
<text x="172.4" y="60.1">21</text>
<text x="172.4" y="62.6">23</text>
<text x="172.9" y="65.2">2</text>
<text x="38.4" y="67.1">16</text>
<text x="38.4" y="69.6">17</text>
<text x="47.3" y="69.6">34</text>
<text x="47.3" y="67.1">35</text>
<text x="106.8" y="70.2">2</text>
<text x="106.8" y="67.7">3</text>
<text x="172.4" y="67.7">26</text>
<text x="172.4" y="70.2">27</text>
<text x="38.4" y="72.1">18</text>
<text x="38.4" y="74.7">19</text>
<text x="38.4" y="77.2">20</text>
<text x="47.3" y="77.2">31</text>
<text x="47.3" y="74.7">32</text>
<text x="47.3" y="72.1">33</text>
<text x="106.3" y="72.8">30</text>
<text x="106.3" y="75.3">31</text>
<text x="106.8" y="77.9">1</text>
<text x="172.4" y="77.9">20</text>
<text x="172.9" y="72.8">1</text>
<text x="38.4" y="79.8">21</text>
<text x="38.4" y="82.3">22</text>
<text x="47.3" y="82.3">29</text>
<text x="47.3" y="79.8">30</text>
<text x="106.3" y="82.9">22</text>
<text x="172.4" y="80.4">22</text>
<text x="38.4" y="84.8">23</text>
<text x="38.4" y="87.4">24</text>
<text x="38.4" y="89.9">25</text>
<text x="47.3" y="89.9">26</text>
<text x="47.3" y="87.4">27</text>
<text x="47.3" y="84.8">28</text>
<text x="106.3" y="85.5">24</text>
<text x="182" y="85.4" transform="rotate(-90 182 85.4)">14</text>
<text x="116" y="90.5" transform="rotate(-90 116 90.5)">16</text>
<text x="151.3" y="133.7">9</text>
<text x="162.7" y="136.3">8</text>
<text x="196.4" y="132.5">1</text>
<text x="196.4" y="135">2</text>
<text x="196.4" y="137.5">3</text>
<text x="133" y="142">12</text>
<text x="150.8" y="138.8">10</text>
<text x="196.4" y="140.1">4</text>
<text x="196.4" y="142.6">5</text>
<text x="133" y="147.1">13</text>
<text x="144.4" y="144.5">11</text>
<text x="196.4" y="145.2">6</text>
<text x="196.4" y="147.7">7</text>
<text x="152.5" y="151.5">4</text>
<text x="164" y="154.1">6</text>
<text x="152.5" y="156.6">5</text>
<text x="117.9" y="175.6" transform="rotate(-90 117.9 175.6)">14</text>
<text x="90.3" y="194.7">1</text>
<text x="101.7" y="197.2">3</text>
<text x="117.9" y="195.4" transform="rotate(-90 117.9 195.4)">7</text>
<text x="90.3" y="199.8">2</text>
</g>
<g font-size="1.8" fill="#006464">
<text x="41.1" y="26.7">J28</text>
<text x="109.1" y="35.6">A2</text>
<text x="109.1" y="33">A1</text>
<text x="109.1" y="30.5">A0</text>
<text x="116.8" y="31.5" transform="rotate(-90 116.8 31.5)">VCC</text>
<text x="121.1" y="30.5">D0</text>
<text x="121.1" y="33">D1</text>
<text x="121.1" y="35.6">D2</text>
<text x="175.1" y="35.6">A0</text>
<text x="187.1" y="35.6">D0</text>
<text x="109.1" y="40.6">A4</text>
<text x="109.1" y="38.1">A3</text>
<text x="121.1" y="38.1">D3</text>
<text x="121.1" y="40.6">D4</text>
<text x="175.1" y="40.6">A2</text>
<text x="175.1" y="38.1">A1</text>
<text x="182.9" y="36.6" transform="rotate(-90 182.9 36.6)">VCC</text>
<text x="187.1" y="38.1">D1</text>
<text x="187.1" y="40.6">D2</text>
<text x="109.1" y="45.7">A6</text>
<text x="109.1" y="43.2">A5</text>
<text x="121.1" y="43.2">D5</text>
<text x="121.1" y="45.7">D6</text>
<text x="175.1" y="45.7">A4</text>
<text x="175.1" y="43.2">A3</text>
<text x="187.1" y="43.2">D3</text>
<text x="187.1" y="45.7">D4</text>
<text x="109.1" y="53.3">A9</text>
<text x="109.1" y="50.8">A8</text>
<text x="109.1" y="48.3">A7</text>
<text x="121.1" y="48.3">D7</text>
<text x="175.1" y="53.3">A7</text>
<text x="175.1" y="50.8">A6</text>
<text x="175.1" y="48.3">A5</text>
<text x="187.1" y="48.3">D5</text>
<text x="187.1" y="50.8">D6</text>
<text x="187.1" y="53.3">D7</text>
<text x="109.1" y="55.9">A10</text>
<text x="109.1" y="58.4">A11</text>
<text x="175.1" y="58.4">A9</text>
<text x="175.1" y="55.9">A8</text>
<text x="181.8" y="57.8">U2</text>
<text x="109.1" y="63.5">A13</text>
<text x="109.1" y="61">A12</text>
<text x="115" y="62.9">27C080</text>
<text x="117" y="60.3">U1</text>
<text x="175.1" y="61">A10</text>
<text x="175.1" y="63.5">A11</text>
<text x="181.6" y="60.3">27C512</text>
<text x="109.1" y="71.1">A16</text>
<text x="109.1" y="66">A14</text>
<text x="109.1" y="68.6">A15</text>
<text x="175.1" y="66">A12</text>
<text x="175.1" y="68.6">A13</text>
<text x="175.1" y="71.1">A14</text>
<text x="109.1" y="73.7">A17</text>
<text x="109.1" y="76.2">A18</text>
<text x="175.1" y="73.7">A15</text>
<text x="109.1" y="78.7">A19</text>
<text x="109.1" y="83.8">~{CE}</text>
<text x="175.1" y="78.7">~{CE}</text>
<text x="175.1" y="81.3">~{OE}</text>
<text x="182.9" y="82.7" transform="rotate(-90 182.9 82.7)">GND</text>
<text x="109.1" y="86.4">~{OE}</text>
<text x="116.8" y="87.8" transform="rotate(-90 116.8 87.8)">GND</text>
<text x="29.3" y="94">Conn_02x25_Counter_Clockwise</text>
<text x="192.2" y="130.8">J13</text>
<text x="155.7" y="137.2">U3C</text>
<text x="155" y="142.2">74LS00</text>
<text x="137.3" y="145.4">U3D</text>
<text x="136.6" y="150.5">74LS00</text>
<text x="157" y="154.9">U3B</text>
<text x="192.1" y="151.1">CS_Header</text>
<text x="155.7" y="160">74LS00</text>
<text x="116.4" y="184.8">U3E</text>
<text x="118.7" y="181.9" transform="rotate(-90 118.7 181.9)">VCC</text>
<text x="136.7" y="182.9">C9</text>
<text x="141.3" y="182.9">C10</text>
<text x="115.5" y="186.7">74LS00</text>
<text x="118.7" y="191.4" transform="rotate(-90 118.7 191.4)">GND</text>
<text x="136.3" y="190.5">0.1</text>
<text x="140.7" y="190.5">0.1</text>
<text x="93.4" y="203.2">74LS00</text>
<text x="94.1" y="198.1">U3A</text>
</g>
<g font-size="1.8" fill="#0000c2">
<text x="139.7" y="31.1">* PHI2 is part</text>
<text x="140.7" y="33.1">of EPROM inputes</text>
<text x="140.7" y="35.2">so no fix</text>
<text x="140.7" y="37.2">required.</text>
<text x="207" y="36.2">* When using 64K EPROM</text>
<text x="207" y="38.2">* we need to fix the</text>
<text x="208" y="40.2">Early RW line by</text>
<text x="208" y="42.3">gating with PHI2</text>
<text x="47" y="112.6">The MA lines normally will go through</text>
<text x="47" y="114.6">the CPLD, but for here we are just</text>
<text x="47" y="116.7">passing the normal CPU address lines</text>
<text x="47" y="118.7">to the equivilent MA line. The upper</text>
<text x="47" y="120.7">MA lines will be grounded as they are</text>
<text x="47" y="122.8">not used. This limits us to 64K of</text>
<text x="47" y="124.8">RAM or ROM.</text>
<text x="14.6" y="187.9">- 1MB EPROM acting as a PLA</text>
<text x="14.6" y="190">- 16 address lines for full CPU space</text>
<text x="14.6" y="192">- 4 line for additional qualifiers RW, PHI2</text>
<text x="14.6" y="194">- 8 outputs</text>
</g>
</svg>
